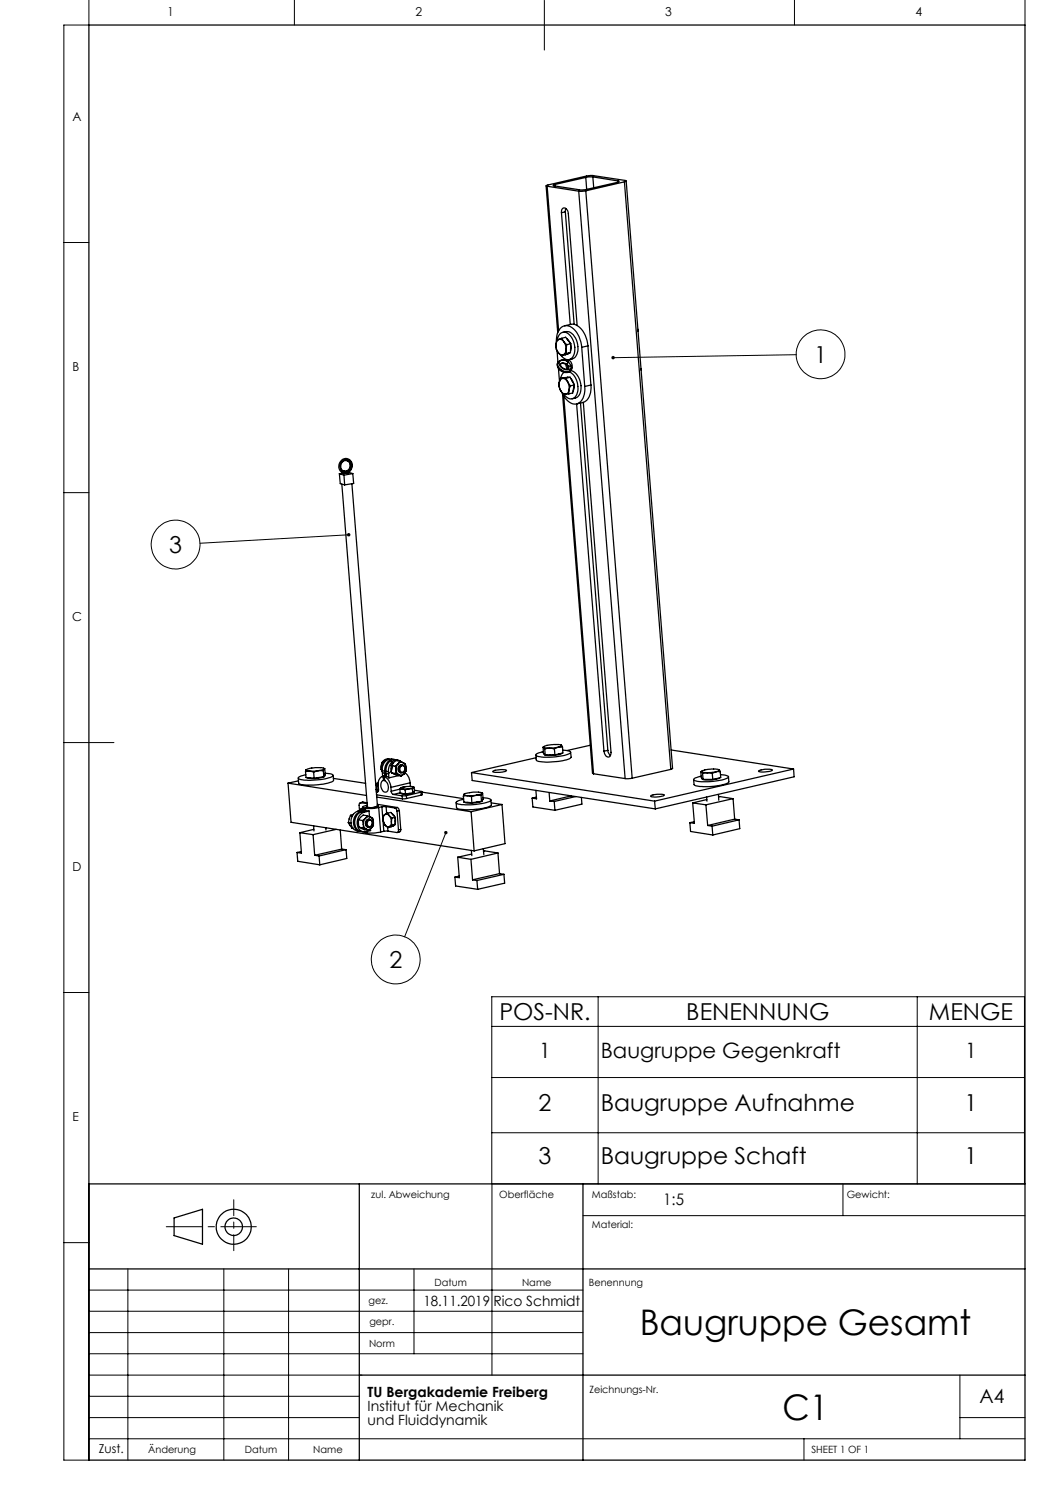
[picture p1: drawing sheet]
<svg xmlns="http://www.w3.org/2000/svg" width="210mm" height="297mm" viewBox="0 0 210 297" stroke-linecap="round" stroke-linejoin="round" font-family="sans-serif">
<g fill="none" stroke="#000" stroke-width=".2">
<path d="M17.8 0v5h-5v287h5v-55.2M58.9 0v5M108.9 0v10M158.9 0v5M205 0v5M12.8 48.5h5M159.2 70.9l-36.6 .6M12.8 98.5h5M69.7 107l-29.7 1.7M12.8 148.5h10M89.2 166.5l-8.3 20.9M12.8 198.5h5"/>
<path d="M98.4 199.4h106.5v37.4h-106.5zM119.6 199.4v37.4M183.4 199.4v37.4M98.4 215.5h106.5M98.4 205.3h106.5M98.4 226.6h106.5M98.4 236.8v38.2M168.6 236.8v6.3M12.8 248.5h5M17.8 258h98.8M25.6 253.8v38.2M44.8 253.8v38.2"/>
<path d="M57.7 253.8v38.2M82.8 253.8v17M116.6 243.1h88.4M17.8 270.8h98.8M17.8 266.5h98.8M17.8 262.3h98.8M17.8 279.3h54.1M17.8 275h54.6M192 275v12.8M17.8 287.8h187.2M17.8 283.5h54.1M160.8 287.8v4.2"/>
<path d="M192 283.5h13"/>
<circle cx="164.1" cy="70.9" r="4.9"/>
<circle cx="35.1" cy="108.9" r="4.9"/>
<circle cx="79.1" cy="191.9" r="4.9"/>
</g>
<g fill="none" stroke="#000" stroke-width=".25">
<path d="M17.8 5h187.2v287h-187.2zM109.2 37.2l2.3 29.4M109.4 37.2l6.3 1M109.4 37.2l2.3 28.9M111 36.9v.3M115.7 38.2l9.3 117.5M117.2 38.2h-1.5M117.2 35.5l-6.2 1.4M117.2 38.2l9.2 117.4M117.2 35.5l.1 2.4M118.6 35.4l-1.4 .1M118.6 35.4l5 .8"/>
<path d="M118.6 35.4l.1 2.2M123.6 36.2l.2 .1-.2 .1-7 1.6-6-.9 .4-.2M123.6 36.2v.2M124.9 36.4l.3-.2-7.2-1.1-8.8 2 .2 .1M124.9 36.4l-7.7 1.8M124.9 36.4l9.3 117.5M125.2 36.2l9.3 117.5-.3 .2M112.3 42.5a.67 .67 0 0 1 .4-.9 .67 .67 0 0 1 .9 .6l1.8 22.9M112.3 42.5l1.8 22.4M113.1 42.4l-.8 .1M113.1 42.4l1.7 22.5M113.2 41.7l-.1 .7"/>
<path d="M111.2 69l.1 .8 .4 .8M111.2 69v.1a1.83 1.83 0 0 0 .5 1.5M111.3 68.3a2.85 2.85 0 0 1 1.7-3.1 3.2 3.2 0 0 1 3 2.7l.3 1.6M111.4 70.1l.2 2.4M111.4 68a1.39 1.39 0 0 1 .8-1.4 1.39 1.39 0 0 1 1.6 .2 3.8 3.8 0 0 1 .6 4.8 1.36 1.36 0 0 1-2.1-.4M111.5 72.6a1.57 1.57 0 0 0 .8 1.7 1.57 1.57 0 0 0 1.9-.3M111.5 72.6a1.71 1.71 0 0 0 2.4 1.7l.3-.3M111.6 72.5a1.66 1.66 0 0 0 1.9 1.9l.7-.4M111.6 72.5l-.1 .1M111.7 70.6a.93 .93 0 0 0 1 .3M111.7 70.6l.6 .6M111.7 73.7l.2 2.6"/>
<path d="M111.7 67.9a1.2 1.2 0 0 0-.5 1.1M111.7 67.9a.85 .85 0 0 1 1 .4M111.7 67.9l-.4 .2-.1 .9M111.8 76.5v.8l.3 .8M111.8 76.5v.1a1.88 1.88 0 0 0 .3 1.5M112.1 72.8a1.08 1.08 0 0 0 1.6 .9M112.1 72.8a.93 .93 0 0 1 1.2 .2M112.1 78.1l.6 .6 .4 .1M112.1 75.7l-.3 .8M112.1 78.1l.5 .7h.5M112.1 72.8l.5-.2 .7 .2M112.4 67.7l.3 .6"/>
<path d="M112.4 67.7l-.7 .2M112.4 67.7l.7-.3 1.1 1.4M112.5 78.7l6 76 .2 .1M112.6 75.7a.95 .95 0 0 0-.8 .8M112.6 75.7l.5 .2 .5 .5M112.6 75.7h-.5M112.6 66.5a1.85 1.85 0 0 1 2.5 1.1 3.3 3.3 0 0 1-.3 4l-1 .3M112.7 70.9l-.4 .3M112.7 68.3l.5 .9v.6M112.7 68.3l.6 .6M112.7 79.2l6 75.6M112.9 74.4l-.5 .6-.3 .8"/>
<path d="M112.9 65.2l1.3-.3a2.94 2.94 0 0 1 2.9 2.2l.5 2.1M113.2 72.9l.3 .9M113.2 69.8l.1 .9M113.2 69.8a1.2 1.2 0 0 1-.5 1.1M113.2 75.6l.4 .8M113.2 75.6l-.6 .1M113.3 73l.4 .5M113.3 70.7l-.6 .2M113.3 68.9l-.1 .9M113.3 67.7l.7 .9M113.3 72.8l.4 .6M113.3 72.8v.2"/>
<path d="M113.4 72.2l.1-.1a1.02 1.02 0 0 1 .9 1.5l-.1 .3M113.6 76.4l.5 .8M113.6 76.4l.2 1v.6M113.6 72.4h.1M113.6 72.4a1.42 1.42 0 0 0-2 .1M113.7 73.4v.3M113.7 75.5h-.3M113.7 72.4a1.08 1.08 0 0 0-1.9 .2 1.44 1.44 0 0 0 2.4 1v-.5M113.7 72.4l-.4 .4M113.7 72.4l.5 .7M113.8 78.8h-.7M113.8 78v.8"/>
<path d="M113.8 78a.87 .87 0 0 1-.7 .8M113.8 74.3a3.7 3.7 0 0 1 1.2 5.1 1.41 1.41 0 0 1-2.2-.6M113.8 70.6l-.3 .2M113.9 72l-.3 .1M114 75.5l.9 1.5M114 75.5l-.8 .1M114 75.5l-1.9 .2M114.1 74.1a3.3 3.3 0 0 1 2.1 3.9 1.74 1.74 0 0 1-1.8 1.8M114.1 77.2l-.3 .8M114.1 70.5l-.8 .2M114.1 70.5l-1.8 .7M114.1 68.9l.1 .7-.1 .6"/>
<path d="M114.2 68.8l-.1 1.7M114.2 68.8l-.9 .1M114.2 75.7l.6 1.1M114.2 73.1l.1 .5-.1 .4 .1-.1M114.2 73.1l-.5 .3M114.8 77.2l-.2 1M114.9 77l-.8 .2M114.9 77l-.4 1.6-.7 .2M116.3 69.5l.6 7.8M116.9 77.3a3 3 0 0 1-1.6 3.5 3 3 0 0 1-2.8-2.2M117.6 69.2l-1.3 .3M117.6 69.2l.6 7.8"/>
<path d="M118.2 77a3 3 0 0 1-1.6 3.5l-1.3 .3 5.5 69.4M118.2 77l-1.3 .3M127.6 65.9v.3M128.2 73.7v.4M67.9 94.8l.8-.2v.2M67.9 94.8l.9 .2M67.9 94.8l.2 1.9 .8 .3M68.8 95l.1 2M68.9 94.6h.3M68.9 94.5v.1M69 94.4l-.1 .1M69 94.4h.2"/>
<path d="M69.2 94.4v.2M69.4 92.1a1.09 1.09 0 0 0-1.2 .8 1.09 1.09 0 0 0 .6 1.3M69.4 92.1a1.1 1.1 0 0 1 .6 1.3 1.1 1.1 0 0 1-1.2 .8M69.4 94.4h-.2M69.4 94.4l.2 .2M69.4 92.1a1.09 1.09 0 0 1 .6 1.3 1.09 1.09 0 0 1-1.2 .8M69.5 94.3l.1 .1M69.5 94.3l-.5 .1M69.5 94.3l-.1 .1M69.6 94.6h-.4M69.6 94.4h.1M69.6 94.4a1.28 1.28 0 0 0 .7-1.5 1.28 1.28 0 0 0-1.2-1 1.31 1.31 0 0 0-1.1 1.2 1.31 1.31 0 0 0 .9 1.4"/>
<path d="M69.7 94.5l-.1 .1M69.7 94.4v.3M69.7 94.5l.9 .2M70.2 92.3a1.36 1.36 0 0 0-1.6-.5 1.36 1.36 0 0 0-.8 1.4 1.14 1.14 0 0 0 1.1 1.4M70.3 92.4a1.61 1.61 0 0 1-.6 2.1M70.4 96.7l5.1 64.6-1.2 .2-.8-.1-5.1-64.6M70.6 94.7l-1.8 .3M70.6 94.7l.1 2-1.8 .3M116.1 80.6l5.5 69.5M116.7 80.5l5.5 70.2a.64 .64 0 0 1-.6 .7 .64 .64 0 0 1-.7-.6l-.1-.6M57.6 156.6l15.7 2.5M57.6 156.6l.6 7.9 36.6 5.7"/>
<path d="M59.7 156.2l-2.1 .4M61.1 154.3l.1 1.2 1.6 .1M61.2 153.9a.49 .49 0 0 0 .7 .3M61.2 153.9l-.1 .4M61.3 153.9h-.1M61.3 153.9h.1M61.9 154.2l.8 .2M61.9 154.2l-.8 .1M62.7 154.4l.1 1.2M63.7 154.1l-1 .3M63.7 154.1l1 .1M63.7 154.1l-1.8 .1"/>
<path d="M64.7 154.2l.1 1.2M64.7 153.6l.2 .1M64.8 155.4l-2 .2M64.8 153.8a4.1 4.1 0 0 0-3-.1l-.6 .2M64.8 153.8l-1.1 .3M64.8 153.8l-.1 .4M64.9 155.1a1.65 1.65 0 0 1-1.6 .6h-1.6l-.4-.2M64.9 153.7l-.1 .1M64.9 153.7l.2 1.2-.3 .5M65 154.7a1.95 1.95 0 0 1 1.6 .4 5.6 5.6 0 0 1-3.5 .9h-.5a4.9 4.9 0 0 1-2.9-.3v-.2l.3-.2 1.2-.4M66.6 155.1l.1 1a5.1 5.1 0 0 1-3.1 .8l-1.4 .1a4 4 0 0 1-2.4-.3l-.1-1.1M66.7 155.7l6.4 1"/>
<path d="M75.1 156.9l.3 .3M75.1 156.9l.5 .1M75.2 158h.5M75.2 157.9l.2 .1M75.2 158.4h.2M75.3 159l5.2 .8M75.4 157.2v.8M75.4 159.4l18.8 2.9M75.4 158h.3M75.6 158.4h-.2M75.6 156.6l-.5 .2M75.7 157.1l-.3 .1"/>
<path d="M76.3 153.9h.1M76.3 153.9l.1 .3M76.4 154.1l.5 .1M76.4 154.1l.1 1.2M76.5 152.4l-.2 1.5M76.5 152.4l.4 .1M76.6 155.3a1.48 1.48 0 0 0-1 1.8l.1 1-.3 .3M76.6 155.3l.1 .8M76.7 152.2a1.08 1.08 0 0 1 1.2-.3 1.08 1.08 0 0 1 .6 1.2 1.34 1.34 0 0 1-1.7 1.6 1.69 1.69 0 0 1-.1-2.5zM76.9 155.3a2.41 2.41 0 0 1 1.3 2.2M76.9 155.3v.8a1.54 1.54 0 0 1 .5 2.3h-.2a1.32 1.32 0 0 1-1-1 1.32 1.32 0 0 1 .5-1.3M76.9 156l-.2 .1"/>
<path d="M76.9 154.2l.1 1M77 155.2l-.6 .1M77 155.2l-.4 .1M77.2 154.3h.5M77.2 154.3l.1 1M77.3 155.3l.5 .3M77.3 155.3h-.4M77.6 151.8l-1.1 .6M77.6 151.8h.1M77.6 151.8h.2M77.7 154.3l.1 1.3M78.2 157.5v.8"/>
<path d="M78.2 153.1l.2 1.5M78.2 153.1l.9 .1M78.2 158.3l.2 .4 .3 .2M78.4 154.6l1 .5 .9 .1M78.4 154.6l.8 .1M78.7 158.9l1.7 .3M78.8 151.9a1.86 1.86 0 0 0-2.4 2.2M78.9 151.9a1.94 1.94 0 0 0-2 2.3M79.1 153.2l.1 .8M79.2 154a1.12 1.12 0 0 0 .6 1M79.2 154v.7M79.2 154.7l.6 .3"/>
<path d="M79.6 152a1.81 1.81 0 0 0-2.4 1.9v.4M79.6 152.7l-.3 .4-.1 .9M79.6 152.7l-.5 .5M79.8 155.1l-2 .5M79.8 155l.5 .2M80 157.9v.7l1.1 .2M80 157.8l-1.8 .5M80 152.3l-.8-.2-1 1M80 152.3l-.4 .4M80 153.2a.7 .7 0 0 1 1 .1 .7 .7 0 0 1-.2 1 .66 .66 0 0 1-.9 0 .66 .66 0 0 1 0-1zM80 152.3l.6 .2M80 158.6l-1.3 .3"/>
<path d="M80.2 157.5h.1M80.2 157.6v.1l.3 .1M80.2 157.6l-.2 .3M80.2 158.7h.1M80.2 152.3a1.55 1.55 0 0 0-1.6-.1 1.55 1.55 0 0 0-.8 1.4l-.1 .7M80.3 153.2a.63 .63 0 0 1 .7 .6 .63 .63 0 0 1-.8 .6l-.2-.3v-.4zM80.4 159.2l.1 .6M80.5 153a.79 .79 0 0 0-.9 .6 .79 .79 0 0 0 .7 .9M80.5 157.8l.5 .2M80.5 157.8l-.5 .1M80.6 152.5a.82 .82 0 0 0-1 .2M80.6 152.5a1.02 1.02 0 0 1 .6 1"/>
<path d="M80.6 152.5l.5 .3 .1 .7M80.8 154.7a.91 .91 0 0 1-1 .3M80.8 154.7l-.5 .5M80.9 154.7v.2h-.3M80.9 154.5a2.65 2.65 0 0 1 1.1 2.1M81 157.3h1.4l.3 .1v.1M81 157.3l-.8 .3M81 158l.1 .8M81.2 153.5a1.37 1.37 0 0 1-.4 1.2M81.2 153.5v.7l-.4 .5M81.3 159.1l-.9 .1M81.3 159.1v.6"/>
<path d="M81.3 159.7l-.8 .1M81.8 157.8h.7M81.8 157.8h-1.3M81.8 157.8l-.8 .2M82 156.6l-3.8 .9M82 156.6l.1 .7M82.5 157.8v.8M82.5 158.6l-1.4 .2M82.6 157.4l.2 .1M82.7 157.5l-.9 .3M82.7 157.5l-.2 .3M82.8 158.4v.1a3.5 3.5 0 0 1-2.6 .2"/>
<path d="M82.8 157.5h-.1M82.8 157.5l.1 .8-.4 .3M82.9 158l1.5 .3-.2 .1M84.2 158.4l-2.9 .7M84.2 158.4v.6M84.2 159l-2.9 .7M84.4 158.3l.1 .7h-.3M84.4 158.4l8.3 1.3M92.7 159.2l.1 1.2 1.6 .1M92.8 158.9l.7 .2M92.8 158.9l-.1 .3M92.9 158.8l-.1 .1"/>
<path d="M93.5 159.1l.8 .2M93.5 159.1l-.8 .1M94.3 159.3l.1 1.2M94.3 154.5l36.6 5.7M94.3 154.5l.1 1.6 36.7 5.7M95.2 159.1l-.9 .2M95.2 159.1h1M95.2 159.1h-1.7M96.2 159.1l.1 1.2M96.3 158.5l.2 .1M96.4 158.7a.85 .85 0 0 0-1.1-.3l-1.8 .2-.7 .3M96.4 158.7l-1.2 .4"/>
<path d="M96.4 158.7l-.2 .4M96.5 158.6l-.1 .1M96.5 158.6l.1 1.2-.3 .5M96.6 159.6a1.79 1.79 0 0 1 1.6 .4 5.2 5.2 0 0 1-3.1 .9l-1 .1a5 5 0 0 1-2.9-.4 1.55 1.55 0 0 1 1.5-.7M98.2 160l.1 1a2.38 2.38 0 0 1-1.7 .7l-2.4 .2a3.6 3.6 0 0 1-2.9-.4l-.1-1M98.6 154.3l.4-.2 1.2-.2 1.1 .2a3.6 3.6 0 0 1-2.8 .2zM106.4 159.6l.2 1.8 4.4 .7M107.2 158.1l.1 1.7-.9-.2M107.2 151.5l-12.9 3M107.3 159.4l-.9 .2M108.6 149.4l.2 .1M108.6 149.4l.1 1.2 .3 .4"/>
<path d="M108.8 149.5l1.1 .1M108.8 149.5l.1 .3M108.8 149.3l-.2 .1M108.9 149.8l.1 1.2M109 151h2M109.8 158.5l.2 1.7M109.9 149.6l-1 .2M109.9 149.6l1 .2M110.9 149.8l.1 1.2M111.7 149.4l-1.8 .2M111.7 149.4l-.8 .4M112.2 149l.1 .1"/>
<path d="M112.3 149.1a5.5 5.5 0 0 0-3.6 .3l.1 .1M112.3 149.1a.46 .46 0 0 1-.6 .3M112.3 149.1l.2 .3M112.4 150.6a5.5 5.5 0 0 1-3.5 .3v-.1M112.5 149.4h-.8M112.5 149.4l.1 1.2-1.6 .4M112.5 150a1.93 1.93 0 0 1 1.6 .5 9.1 9.1 0 0 1-5.4 .9l-1-.1-.5-.2a1.56 1.56 0 0 1 1.5-.7M114.1 150.5l.1 .9a3.7 3.7 0 0 1-2.6 .9l-2 .1a3.5 3.5 0 0 1-2.4-.4v-1M114.3 159.2l-4.3 1M115.1 159.3l-4.3 1M116.3 159.5l.1 1.3-5.4 1.3M118.1 149l-4.7 1.1"/>
<path d="M118.7 154.8l6.3 .9M121.6 150.1l.1 .5 .4 .5M121.6 150.1l-.8 .1M126.4 155.6l-1.4 .1M130.1 159.2l1.4-.3a1.39 1.39 0 0 1 1.4 .2l-1.7 .3-1-.1zM134.2 153.9l-7.8 1.7M134.2 150l24.5 3.8M140.2 154.3l.1 1.2 .3 .4M140.3 154.4l1.2 .1M140.3 154.4l.2 .3M140.4 154.2l-.2 .1 .1 .1M140.5 154.7l.1 1.2"/>
<path d="M140.6 155.9h2M141.3 159.4l.1 .8M141.4 159.9l-2.9 .7M141.5 154.5l-1 .2M141.5 154.5l1 .2M142.5 154.7l.1 1.2M143.2 154.3l-1.7 .2M143.2 154.3l-.7 .4M143.2 154.3h.8M143.7 158.9l.1 1.2M143.7 159.4l2.9 .3M143.8 153.9l.1 .1"/>
<path d="M143.9 154a5.7 5.7 0 0 0-3.6 .3v.1M143.9 154a.47 .47 0 0 1-.7 .3M143.9 154l.1 .3M144 155.5a5 5 0 0 1-3.6 .3v-.1M144 154.3l.1 1.2-1.5 .4M144.1 154.9a1.93 1.93 0 0 1 1.6 .5 5.1 5.1 0 0 1-3.1 .9h-1a5.8 5.8 0 0 1-2.9-.3 1.47 1.47 0 0 1 1.6-.7M145.7 155.4l.1 .9a2.1 2.1 0 0 1-1.7 .8l-2.4 .2a4.4 4.4 0 0 1-2.9-.4l-.1-1M146.6 159.7l-5.4 1.3M146.6 159.7l.3 4.1M151.7 154.2l1.1-.3a2.46 2.46 0 0 1 1.7 .1 4.1 4.1 0 0 1-2.8 .2zM158.7 153.8l-27.8 6.4M158.7 153.8l.1 1.6-27.7 6.4"/>
<path d="M59.4 170.5l.1 1.8 4.5 .7M60 166.5l.3 4.1-.9-.1M60 166.5l2.6 .4M60.3 170.3l-.9 .2M62.6 166.9l.3 4.2M62.7 165.2l.1 1M62.8 165.9l-2.8 .6M62.9 171.1l.9 .1M63.8 171.2l.2 1.8M65.2 165.6v.4M67.2 165.9l-4.6 1M68.1 166l.2 3.8"/>
<path d="M68.3 169.8l-5.4 1.3M68.3 169.8l.9 .1M69.2 169.9l-5.4 1.3M69.2 169.9l.2 1.8-5.4 1.3M69.7 164.5h.1M69.7 164.5l.7 1.1M69.7 164.5l.5 .1M70.1 163.1l-.4 1.4M70.1 163.1h.1M70.1 163.1l.4 .1M70.4 165.6h.1M70.4 165.6h.2"/>
<path d="M70.7 162.9l-.6 .2M71.6 162.2a2.2 2.2 0 0 0-.6 3.8l.9 .3M71.6 162.2l.5 .1M71.7 164l.1 1.4M71.7 164l.8 .1M71.8 165.4l1.1 .5 .8 .2M71.8 165.4l.9 .2M72.1 162.3a2.18 2.18 0 0 0-1.4 1.9 2.18 2.18 0 0 0 1.1 2l.3 .1M72.2 161.8l.3 .2M72.2 161.8l-.3 .4M72.3 162.4a2.12 2.12 0 0 0-1.4 1.9 2.12 2.12 0 0 0 1.3 2l.5 .1M72.3 162.4l.5 .1"/>
<path d="M72.5 161.5v.5M72.5 161.7l-.3 .1M72.5 164.1l.2 .7M72.5 160.4h.1M72.6 162l.2 .1M72.6 162l-1 .2M72.6 160.4l-.5 .1M72.6 160.4l.8 .1M72.7 164.8a1.12 1.12 0 0 0 .6 1M72.7 164.8v.8M72.7 165.6l.6 .2M72.8 161.6v.5"/>
<path d="M72.8 162.5a2.14 2.14 0 0 0-1.4 1.8 2.14 2.14 0 0 0 1.1 2l.7 .1 .9-.3v-.3M72.8 162.1l-.7 .2M72.9 166.4l.3 .1M73.1 161.7v.5M73.1 163.7l-.3 .3-.1 .8M73.1 163.7l-.6 .4M73.1 162.2h.7M73.1 162.2l-.8 .2M73.2 166.3v.2M73.3 165.8l.4 .3M73.4 161.5l-.1-.1 .2-.1-.2 .1a2.41 2.41 0 0 0 2.2 0l.2-.2-.2-.1 .2 .1a2.65 2.65 0 0 1-2 .3l-.6 .2M73.4 164.1a.63 .63 0 0 1 .9-.1 .63 .63 0 0 1 .1 .9 .62 .62 0 0 1-.8 .5 .62 .62 0 0 1-.3-.9z"/>
<path d="M73.4 160.7l-1.3-.2a.37 .37 0 0 0-.3 .6l.1 1.1 .5-.1M73.4 161.1l-.9 .3 .3 .2M73.4 166.3v.3h.3l2.4-.2M73.4 161.5l-.6 .1M73.4 161.5v.1M73.4 166.5h-.2M73.5 163.2l-.9-.2-.9 1M73.5 163.2l-.4 .5M73.5 163.2l.6 .2M73.7 164.1a.62 .62 0 0 1 .8 .4 .62 .62 0 0 1-.4 .8 .63 .63 0 0 1-.7-.4 .63 .63 0 0 1 .3-.8zM73.8 162.2l-1 .3M73.8 162.2l.1 1.1"/>
<path d="M74 163.9a.8 .8 0 0 0-.9 .6 .8 .8 0 0 0 .6 .9M74.1 163.4a.91 .91 0 0 0-1 .3M74.1 163.4a1.12 1.12 0 0 1 .6 1M74.1 163.4l.4 .3 .2 .7M74.3 165.6a.82 .82 0 0 1-1 .2M74.3 165.6l-.6 .5M74.7 164.4a1.49 1.49 0 0 1-.4 1.2M74.7 164.4v.7l-.4 .5M75.5 160.9l3.9 .6M75.7 161.5l-1.3 .2h-1.3M75.7 161.5l.4 4.9M76.4 161.4l-.7 .1"/>
<path d="M76.4 161.4l.4 4.9M76.6 163.8l.4 1.3M76.6 163.8l.1 .7 .3 .6M76.8 166.3l-.7 .1M77 165.1a.71 .71 0 0 0 .9 .2M77 162.9l-.3 .3-.1 .6M77 162.9a.62 .62 0 0 1 .9 .3M77 165.1l.6 .4M77 162.9l-.3 .2-.1 .7M77.2 161.3l-.8 .1M77.2 161.3l1.8 .3M77.2 161.3l.1 1.4"/>
<path d="M77.5 162.6l.4 .6M77.5 162.6l.7-.1 .8 1M77.5 162.6l-.5 .3M77.5 165.5l.1 .7M77.6 166.2l-.8 .1M77.9 163.2l.3 .5 .1 .7M77.9 163.2l.5 .4M77.9 165.3l-.3 .2M78.3 164.4l-.1 .4-.3 .5M78.3 164.4l.1 .7M78.4 162.7l.6 .7M78.4 163.6l-.1 .8"/>
<path d="M78.4 165.1l-.5 .2M78.6 165.2h.1M78.8 165l-.2 .2M79 161.6l.3 .2 .1 .4M79 163.6v1.1M79 163.5l-.6 .1M79 163.5v1.4M79 164.9l-.6 .2M79 164.9l-.8 .5-.6 .1M79.4 162.2l.3 3.8M79.4 161.5l.3 .2 .2 .4M79.4 161.5l-.4 .1"/>
<path d="M79.7 166v.3l-.3 .2-1.8-.3M79.9 162.1l-.5 .1M79.9 162.1l.3 3.8M80.2 165.9l-.2 .5-.6 .1M80.2 165.9l-.5 .1M91 175.4l.1 1.8 4.4 .7M91.5 171.4l.4 4.1-.9-.1M91.5 171.4l2.7 .5M91.8 175.2l-.8 .2M94.2 171.9l.3 4.1M94.2 162.3l.6 7.9M94.3 170.1l.1 1"/>
<path d="M94.3 170.8l-2.8 .6M94.5 176l.9 .1M95.4 176.1l.1 1.8M96.3 160.3l-1.9 .2M96.5 160v.1a5.2 5.2 0 0 1-3.6 .3M96.7 169.8l.1 1.1M96.7 170.2l2.9 .4M98.2 160.6l2.2 .3M99.6 170.6l-5.4 1.3M99.6 170.6l.3 4.1M99.9 174.7l-5.4 1.3M99.9 174.7l.9 .2"/>
<path d="M100.4 160.9l-6.2 1.4M100.4 160.9l.6 7.8-6.2 1.5M100.8 174.9l-5.4 1.2M100.8 174.9l.1 1.7-5.4 1.3M110 160.2l.8 .1M110.8 160.3l.2 1.8M130.9 160.2l.2 1.6M138 164.5l.1 1.8 4.5 .7M138.5 160.6l.4 4.1-.9-.2M138.5 160.6l2.7 .4M138.9 164.4l-.9 .1M141.2 161l.3 4.1"/>
<path d="M141.5 165.1l.9 .1M142.4 165.2l.2 1.8M146.9 163.8l-5.4 1.3M146.9 163.8l.9 .2M147.8 164l-5.4 1.2M147.8 164l.2 1.7-5.4 1.3M17.8 236.8h187.2M71.9 236.8v55.2M116.6 236.8v55.2M17.8 253.8h187.2M34.8 243.6l5.7-1.7v6.9l-5.7-1.7zM71.9 275h133.1"/>
<circle cx="46.7" cy="245.4" r="1.74"/>
<circle cx="46.7" cy="245.4" r="3.5"/>
</g>
<path d="M33.3 245.3h18" fill="none" stroke="#000" stroke-width=".2" stroke-dasharray="15.2 1.3 1.3 1.3" stroke-dashoffset="8.1"/>
<path d="M46.8 239.9v10.2" fill="none" stroke="#000" stroke-width=".2" stroke-dasharray="15.2 1.3 1.3 1.3" stroke-dashoffset="12.1"/>
<path d="M122.3 71.4v.1h.3h-.3a.35 .35 0 0 0 .5 .3 .35 .35 0 0 0 .1-.5 .35 .35 0 0 0-.6 .1zM88.9 166.3a.34 .34 0 0 0 0 .5 .34 .34 0 0 0 .5-.1 .34 .34 0 0 0-.1-.5l-.1 .3 .1-.3zM69.5 106.7a.35 .35 0 0 0 .1 .6 .35 .35 0 0 0 .5-.4l-.4 .1 .4-.1a.34 .34 0 0 0-.2-.3 .34 .34 0 0 0-.4 .1z" fill="#000"/>
<g font-size="7.1">
<text x="128" y="267.1">Baugruppe Gesamt</text>
<text x="156.5" y="284">C1</text>
</g>
<g font-size="4.7">
<text x="162.8" y="72.5">1</text>
<text x="33.8" y="110.6">3</text>
<text x="77.9" y="193.5">2</text>
<text x="99.9" y="204">POS-NR.</text>
<text x="137.3" y="204">BENENNUNG</text>
<text x="185.8" y="204">MENGE</text>
<text x="107.7" y="222.3">2</text>
<text x="120.2" y="222.3">Baugruppe Aufnahme</text>
<text x="192.9" y="222.3">1</text>
<text x="107.7" y="232.9">3</text>
<text x="120.2" y="232.9">Baugruppe Schaft</text>
<text x="192.9" y="232.9">1</text>
</g>
<g font-size="4.2">
<text x="107.8" y="211.5">1</text>
<text x="120.2" y="211.5">Baugruppe Gegenkraft</text>
<text x="193" y="211.5">1</text>
</g>
<text font-size="3.9" x="195.9" y="280.6">A4</text>
<text font-size="3.2" x="132.7" y="241.1">1:5</text>
<g font-size="2.8">
<text x="84.7" y="261.1">18.11.2019</text>
<text x="98.7" y="261.1">Rico Schmidt</text>
<text x="73.5" y="279.4">TU Bergakademie Freiberg</text>
<text x="73.5" y="282.2">Institut für Mechanik</text>
<text x="73.5" y="285">und Fluiddynamik</text>
</g>
<g font-size="2.5">
<text x="33.5" y="3.2">1</text>
<text x="83.1" y="3.2">2</text>
<text x="133.1" y="3.2">3</text>
<text x="183.1" y="3.2">4</text>
<text x="14.5" y="24.2">A</text>
<text x="14.5" y="74.2">B</text>
<text x="14.5" y="124.2">C</text>
<text x="14.5" y="174.2">D</text>
<text x="14.5" y="224.2">E</text>
<text x="19.8" y="290.5">Zust.</text>
</g>
<g font-size="2">
<text x="74.3" y="239.6">zul. Abweichung</text>
<text x="99.9" y="239.6">Oberfläche</text>
<text x="118.4" y="239.6">Maßstab:</text>
<text x="169.3" y="239.6">Gewicht:</text>
<text x="118.4" y="245.6">Material:</text>
<text x="86.9" y="257.2">Datum</text>
<text x="104.4" y="257.2">Name</text>
<text x="117.8" y="257.2">Benennung</text>
<text x="73.7" y="260.7">gez.</text>
<text x="73.8" y="269.4">Norm</text>
<text x="73.9" y="265">gepr.</text>
<text x="117.9" y="278.6">Zeichnungs-Nr.</text>
<text x="29.7" y="290.5">Änderung</text>
<text x="49" y="290.5">Datum</text>
<text x="62.7" y="290.5">Name</text>
<text x="162.3" y="290.6">SHEET 1 OF 1</text>
</g>
</svg>
